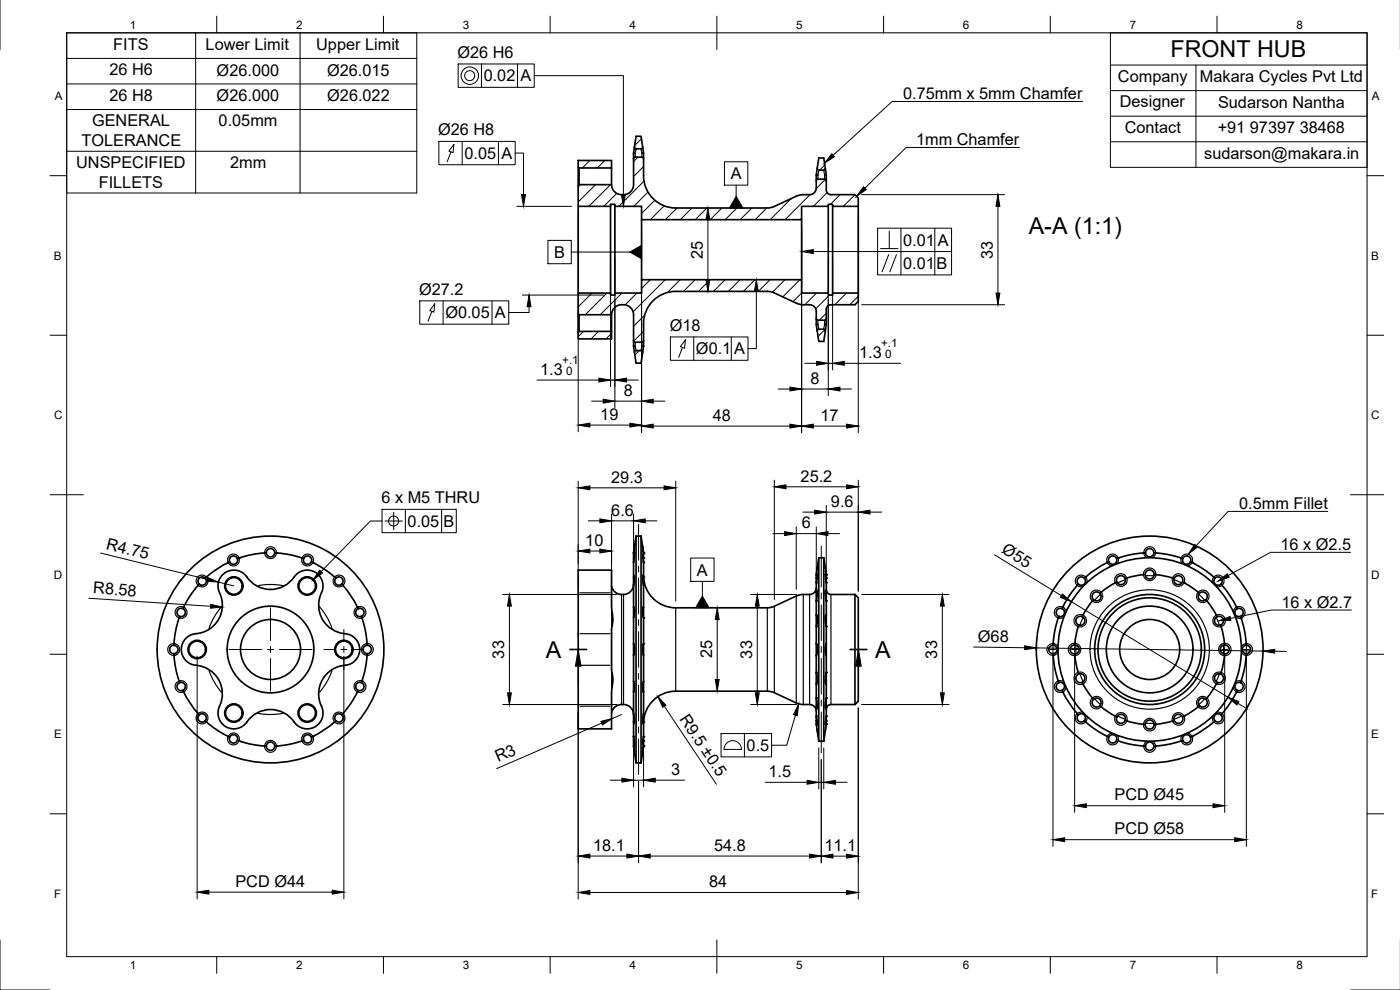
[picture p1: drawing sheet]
<svg xmlns="http://www.w3.org/2000/svg" width="420mm" height="297mm" viewBox="0 0 420 297" stroke-linecap="round" stroke-linejoin="round" font-family="sans-serif">
<!-- layer: Visible -->
<g fill="none" stroke="#000" stroke-width=".5">
<path d="M173.5 48.1h10v2.3h-9.7l-.3-.2zM173.5 50.2v5.5M173.8 50.4v5M183.5 55.4h-9.7l-.3 .3v6.2M183.5 50.4v5M190.1 46v1.6M190.1 47.6v7.8a3.3 3.3 0 0 1-3.3 3 3.3 3.3 0 0 1-3.3-3M190.1 47.6l.5-.5h2l.5 .5M190.1 46h.5M190.4 44.1l.5-3.2h1.5l.5 3.2M190.4 44.1l-.3 1.9M190.4 44.1l.1 .4 .4 .1h1.6l.4-.5"/>
<path d="M192.9 44.1l.2 1.9M193.1 46v1.6M193.1 46h-.5M193.1 47.6a18.5 18.5 0 0 0 .7 8.6 9.7 9.7 0 0 0 9 6.2h27.9l1.7-.5 7-3.2 1.7-.3a3.5 3.5 0 0 0 3.3-.6 3.8 3.8 0 0 0 .6-3.5M245 52.5v1.8M245 52.5h.5M245 54.3l.5-.5h2l.5 .5M245.3 50.5l-.3 2M245.3 50.5l.1 .4 .4 .2 1.5-.1 .4-.5M245.3 50.5l.4-3.1h1.5l.5 3.1M247.7 50.5l.3 2M248 54.3v2.7a1.4 1.4 0 0 0 1.4 1.4h7.2l1 1v2.5h-7.7v-.6h-1.3v.6h-8v4h-48.1v-4h-8v-.6h-1.3v.6"/>
<path d="M248 52.5v1.8M248 52.5h-.5M173.5 61.9v26M173.5 61.9h9.7M183.2 61.9v26M184.5 61.9v26M192.5 65.9v18M240.6 65.9v18M248.6 61.9v26M249.9 61.9v26M257.6 61.9v26M173.5 99.7l.3-.3h9.7v2.3h-10z"/>
<path d="M173.5 94.2v5.5M173.5 94.2l.3 .2M183.5 94.4h-9.7v5M183.5 94.4v5M183.5 94.4a3.3 3.3 0 0 1 3.3-3 3.3 3.3 0 0 1 3.3 3v7.8M184.5 87.9v.6h-1.3v-.6h-9.7v6.3M184.5 87.9h8v-4h48.1v4h8v.6h1.3v-.6h7.7v2.5l-1 1h-7.2a1.4 1.4 0 0 0-1.4 1.4v2.8M232.4 87.9l7 3.2 1.7 .3a3.5 3.5 0 0 1 3.3 .6 3.8 3.8 0 0 1 .6 3.6M232.4 87.9l-2.1-.5h-27.5a9.7 9.7 0 0 0-9.7 9.7v5.1M245 97.4l.3 2M245 95.6v1.8M245 95.6l.5 .5h2l.5-.5"/>
<path d="M245.3 99.4l.1-.4 .4-.2h1.5l.4 .6M245.3 99.4l.4 3h1.5l.5-3M245.5 97.4h-.5M247.5 97.4h.5M248 97.4l-.3 2M248 95.6v1.8M190.1 103.9l.3 1.9M190.1 102.2v1.7M190.1 102.2l.5 .5h2l.5-.5M190.4 105.8l.1-.4 .4-.2h1.6l.4 .6M190.4 105.8l.5 3.1h1.5l.5-3.1M190.6 103.9h-.5"/>
<path d="M192.6 103.9h.5M193.1 103.9l-.2 1.9M193.1 102.2v1.7M59.5 175.6a19.4 19.4 0 0 0-4.6 7h-1l-.7 .7v1l.8 .6M59.5 175.6h.1M59.8 175.3l-.3 .3M61.6 173.5a1.25 1.25 0 0 1 0 1.7 1.25 1.25 0 0 1-1.8 .1M61.9 173.2l-.3 .3-.9-.4-.9 .4-.4 .9 .4 .9M61.9 173.2h.1M66.6 172.7a4.9 4.9 0 0 1 8.1 1.2 8.7 8.7 0 0 0 14.1-1.4 4.8 4.8 0 0 1 6.5-.3 4.8 4.8 0 0 1 .8 6.5 8.7 8.7 0 0 0 8.3 11.6 4.8 4.8 0 0 1 3.5 5.5 4.8 4.8 0 0 1-5.3 3.9 8.7 8.7 0 0 0-5.8 12.9 4.8 4.8 0 0 1-3.1 5.8 4.8 4.8 0 0 1-6-2.5 8.7 8.7 0 0 0-14.1 1.4 4.8 4.8 0 0 1-6.6 .2 4.8 4.8 0 0 1-.7-6.5 8.7 8.7 0 0 0-8.3-11.5 4.8 4.8 0 0 1-3.5-5.6 4.8 4.8 0 0 1 5.2-3.9 8.7 8.7 0 0 0 5.9-12.9 4.8 4.8 0 0 1 1-4.4zM68.9 168.6h-.1a23.1 23.1 0 0 0-6.9 4.6M71.3 167.6l-.7-.7h-1l-.7 .7v1"/>
<path d="M71.3 167.6a1.25 1.25 0 0 1-.7 1.6 1.25 1.25 0 0 1-1.7-.6M79.9 165.9l.4-.9 .8-.4 .9 .3 .5 1a27.8 27.8 0 0 1 8.4 1.6l.2 .1M79.9 165.9h-.1a27.8 27.8 0 0 0-8.3 1.6l-.2 .1M82.4 165.9a1.25 1.25 0 0 1-1.2 1.2 1.25 1.25 0 0 1-1.3-1.2M91.1 167.6a1.25 1.25 0 0 0 .7 1.6 1.25 1.25 0 0 0 1.6-.6M91.1 167.6l.7-.7h1l.7 .7-.1 1M93.4 168.6h.1a23.1 23.1 0 0 1 6.9 4.6M100.4 173.2h.1M100.4 173.2l.4 .3M100.8 173.5a1.25 1.25 0 0 0 0 1.7 1.25 1.25 0 0 0 1.7 .1M100.8 173.5l.9-.4 .9 .4 .4 .9-.5 .9M102.5 175.3l.4 .3"/>
<path d="M102.9 175.6h.1M102.9 175.6a19.4 19.4 0 0 1 4.6 7M173.5 171.1h10v11l.4 3.8-.4 3v12l.4 2.9-.4 4.1v10.8h-10zM190.1 173.2l.3 .3M190.1 167.4l.2 .2M190.1 165.9v2.9M190.1 168.8v4.4M190.1 173.2v2.4M190.1 175.6v6.6M190.1 175.4a3.4 3.4 0 0 1-2.6 3 3.4 3.4 0 0 1-3.6-1.6l-.4-1M190.4 172.8l-.3 2.8M190.4 166.4l-.3 2.4"/>
<path d="M190.4 164h.1M190.4 164l-.3 1.9zM190.9 160.9v68M190.9 160.9h1.5M190.9 160.9l-.5 3.1M192.4 160.9v68M192.4 160.9l.5 3.1M192.9 164l.2 1.9zM192.9 164h.1M192.9 166.4l.2 2.4M192.9 172.8l.2 2.8M193.1 172.7a9.7 9.7 0 0 0 9.7 9.7l27.9-.1 1.7-.4 6.6-3.1"/>
<path d="M193.1 173.2l-.2 .3M193.1 173.2v2.4M193.1 167.4l-.1 .2M193.1 167.4v1.4M193.1 165.9v1.5M193.1 168.8v4.4M193.1 175.6v6.6M245 177.7l.3 .3M245 173.4l.2 .2M245 174.8v.1M245 176.4a2 2 0 0 1-2 2h-2.4l-1.6 .4M245.2 177.3l-.2 3"/>
<path d="M245.3 172.3l-.3 2.5M245.3 170.4l-.3 2v12.2M245.3 170.4h.1M245.7 167.4v55M245.7 167.4h1.5M245.7 167.4l-.4 3M247.2 167.4v55M247.2 167.4l.5 3M247.7 170.4l.3 2v5.3M247.7 170.4h.1M247.7 172.3l.3 2.5M247.7 177.3l.3 3"/>
<path d="M248 174.8v.1M248 177.7l-.3 .3M248 173.4l-.2 .2M248 177.7v2.6M248 177a1.4 1.4 0 0 0 1.4 1.4h7.2M256.6 178.4v33M256.6 178.4l1 1v31l-1 1M323.3 175.6a19.4 19.4 0 0 0-4.5 7h-1l-.7 .7v1l.7 .6M323.3 175.6h.1M323.7 175.3l-.4 .3M325.4 173.5a1.25 1.25 0 0 1 0 1.7 1.25 1.25 0 0 1-1.7 .1M325.8 173.2l-.4 .3-.9-.4-.9 .4-.3 .9 .4 .9"/>
<path d="M325.8 173.2h.1M328.2 180l-.3 .3M330.1 178.1l-.9-.5-1 .4-.4 1 .4 1M330.1 178.1a1.35 1.35 0 0 1 0 1.8 1.35 1.35 0 0 1-1.9 .1M330.5 177.7l-.4 .4M330.5 177.7h.1M332.8 168.6h-.1a22.6 22.6 0 0 0-6.9 4.6M335.1 167.6l-.7-.7h-1l-.6 .7v1M335.1 167.6a1.25 1.25 0 0 1-.7 1.6 1.25 1.25 0 0 1-1.6-.6M335.2 174.7h-.1a16.2 16.2 0 0 0-4.6 3M337.7 173.6l-.7-.8h-1.1l-.7 .8v1.1M337.7 173.6a1.35 1.35 0 0 1-.8 1.7 1.35 1.35 0 0 1-1.7-.6"/>
<path d="M338.2 173.4l-.5 .2M338.2 173.4h.1M343.2 172.4h.1M343.2 172.4h.5M343.2 172.4l-5 1M343.7 172.4l.3-1 1-.4 1 .4 .4 1M343.8 165.9h-.1a27.8 27.8 0 0 0-8.4 1.6l-.2 .1M343.8 165.9l.3-.9 .9-.4 .9 .4 .4 .9M346.3 165.9h.1a27.8 27.8 0 0 1 8.4 1.6l.2 .1M346.3 165.9a1.25 1.25 0 0 1-1.3 1.2 1.25 1.25 0 0 1-1.2-1.2M346.4 172.4a1.35 1.35 0 0 1-1.4 1.3 1.35 1.35 0 0 1-1.3-1.3M346.9 172.4h-.5"/>
<path d="M346.9 172.4h.1M346.9 172.4l5 1M351.9 173.4h.1M351.9 173.4l.5 .2 .7-.8h1.1l.7 .8v1.1M352.4 173.6a1.35 1.35 0 0 0 .7 1.7 1.35 1.35 0 0 0 1.8-.6M354.9 174.7h.1a16.3 16.3 0 0 1 4.6 3M355 167.6a1.25 1.25 0 0 0 .7 1.6 1.25 1.25 0 0 0 1.6-.6M355 167.6l.6-.7h1l.7 .7v1M357.3 168.6h.1a22.6 22.6 0 0 1 6.9 4.6M359.6 177.7h.1M359.6 177.7l.3 .4M359.9 178.1l1-.5 1 .4 .4 1-.5 1"/>
<path d="M359.9 178.1a1.35 1.35 0 0 0 .1 1.8 1.35 1.35 0 0 0 1.8 .1M361.8 180l.4 .3M364.3 173.2h.1M364.3 173.2l.3 .3M364.6 173.5a1.25 1.25 0 0 0 .1 1.7 1.25 1.25 0 0 0 1.7 .1M364.6 173.5l.9-.4 .9 .4 .4 .9-.4 .9 .4 .3M366.8 175.6h.1M366.8 175.6a19.4 19.4 0 0 1 4.5 7M52.2 196.1v.1a22.8 22.8 0 0 0 1.6 8.1M52.2 193.6a1.25 1.25 0 0 1 1.2 1.3 1.25 1.25 0 0 1-1.2 1.2M54 184.9l-.1 .1a28 28 0 0 0-1.7 8.4v.2l-1 .5-.3 .8 .4 .9 .9 .3M54.9 182.6a1.25 1.25 0 0 1 .6 1.6 1.25 1.25 0 0 1-1.5 .7"/>
<path d="M107.5 182.6h.9l.8 .7v.9l-.8 .7M107.5 182.6a1.25 1.25 0 0 0-.7 1.6 1.25 1.25 0 0 0 1.6 .7M108.4 184.9l.1 .1a27.7 27.7 0 0 1 1.7 8.4l-.1 .2M110.1 196.1l.1 .1a22.9 22.9 0 0 1-1.6 8.1M110.1 193.6l1 .4 .4 .9-.4 .9-1 .3M110.1 193.6a1.25 1.25 0 0 0-1.1 1.3 1.25 1.25 0 0 0 1.1 1.2M190.1 193.1l.2 .4M190.1 182.2l.3 .4M190.1 182.2v10.9M190.1 193.1v3.5M190.1 196.6v7.7M190.3 193.4v2.9"/>
<path d="M190.3 196.3l-.2 .3M190.3 182.3l-.2 3.1M192.9 182.3l.2 3.1M193 196.3l.1 .3M193 193.4v2.9M193.1 193.1l-.1 .4M193.1 182.2l-.2 .4M193.1 193.1v3.5M193.1 182.2v3.2M193.1 185.4v7.7M193.1 196.6v7.7M245 193l.1 .4"/>
<path d="M245 184.6l.2 .4M245 184.6v8.4M245 193v3.7M245 196.7v5.1M245 184.6h.1M245 193h.1M245 196.7h.1M245.1 193.3v3.1M245.1 196.3l-.1 .4M245.2 184.7l-.2 3.3M247.8 184.7l.2 3.3M247.8 196.3l.2 .4"/>
<path d="M247.8 193.3v3.1M248 193l-.2 .4M248 184.6l-.3 .4M248 196.7v5.1M248 193v3.7M248 188v5M248 184.6v3.4M248 180.3v4.3M248 184.6h.1M248 193h.1M248 196.7h.1M316.1 193.6a1.25 1.25 0 0 1 1.2 1.3 1.25 1.25 0 0 1-1.2 1.2"/>
<path d="M317.8 184.9l-.1 .1a27.9 27.9 0 0 0-1.6 8.4v.2l-1 .5-.3 .8 .3 .8 1 .5a22.9 22.9 0 0 0 1.5 8.1M318.8 182.6a1.25 1.25 0 0 1 .6 1.6 1.25 1.25 0 0 1-1.6 .7M322.6 193v.5l-1 .4-.4 1 .4 1 1 .3M322.6 193h.1M322.6 196.7h.1M322.6 196.7l1 5M322.6 196.2v.5M322.6 193.5a1.35 1.35 0 0 1 1.3 1.4 1.35 1.35 0 0 1-1.3 1.3M323.6 188h.1M323.6 188l-1 5M323.8 187.5l-.2 .5M324.8 185h-1l-.8 .7v1.1l.8 .7"/>
<path d="M324.8 185a1.35 1.35 0 0 1 .7 1.8 1.35 1.35 0 0 1-1.7 .7M325 184.6l-.2 .4M325 184.6h.1M327.9 180.3h.1M327.9 180.3l-2.9 4.3M362.2 180.3h.1M362.2 180.3l2.9 4.3M365.1 184.6l.1 .4M365.1 184.6h.1M365.2 185h1.1l.8 .7v1.1l-.8 .7 .2 .5M365.2 185a1.35 1.35 0 0 0-.6 1.8 1.35 1.35 0 0 0 1.7 .7M366.5 188h.1"/>
<path d="M366.5 188l1 5M367.5 193.5l1 .4 .4 1-.4 1-1 .3v.5M367.5 193.5a1.35 1.35 0 0 0-1.3 1.4 1.35 1.35 0 0 0 1.3 1.3M367.5 193v.5M367.5 193h.1M367.5 196.7h.1M367.5 196.7l-1 5.1M371.3 182.6h1l.7 .7v.9l-.7 .8a27.9 27.9 0 0 1 1.7 8.4v.2M371.3 182.6a1.25 1.25 0 0 0-.6 1.6 1.25 1.25 0 0 0 1.6 .7M374 193.6l.9 .4 .4 .9-.3 .8-1 .5a22.9 22.9 0 0 1-1.5 8.1M374 193.6a1.25 1.25 0 0 0-1.2 1.3 1.25 1.25 0 0 0 1.2 1.2M53.8 204.3l.2 .5-.8 .7v1l.7 .6h1"/>
<path d="M54 204.8a1.25 1.25 0 0 1 1.5 .7 1.25 1.25 0 0 1-.6 1.6M54.9 207.1v.1a23.3 23.3 0 0 0 4.6 6.9M59.5 214.1l.3 .4-.4 .9 .4 .9 .9 .3 .9-.4M59.5 214.1h.1M59.8 214.5a1.25 1.25 0 0 1 1.8 0 1.25 1.25 0 0 1 0 1.7M61.6 216.2l.3 .4M61.9 216.6h.1M61.9 216.6a19 19 0 0 0 7 4.5v1l.7 .7h1l.7-.7M100.4 216.6a19 19 0 0 1-7 4.5l.1 1-.7 .7h-1l-.7-.7M100.4 216.6h.1M100.8 216.2l-.4 .4M102.5 214.5l.5 .9-.4 .9-.9 .3-.9-.4"/>
<path d="M102.5 214.5a1.25 1.25 0 0 0-1.7 0 1.25 1.25 0 0 0 0 1.7M102.9 214.1l-.4 .4M102.9 214.1h.1M107.5 207.1l-.1 .1a22.9 22.9 0 0 1-4.5 6.9M108.4 204.8l.7 .7 .1 1-.8 .6h-.9M108.4 204.8a1.25 1.25 0 0 0-1.6 .7 1.25 1.25 0 0 0 .7 1.6M108.6 204.3l-.2 .5M183.5 213.9l.4-.9a3.4 3.4 0 0 1 3.6-1.6 3.4 3.4 0 0 1 2.6 3M190.1 214.1l.3 2.9M190.1 204.3l.2 3.2M190.1 207.6v6.5M190.1 214.1v2.5"/>
<path d="M190.1 216.6v4.4M190.1 204.3v3.3M190.1 207.6h.1M190.4 207.2l-.3 .4M190.4 216.3l-.3 .3M192.9 216.3l.2 .3M192.9 207.2l.2 .4M193.1 214.1l-.2 2.9M193.1 204.3l-.2 3.2M193.1 214.1v2.5M193.1 207.6v6.5M193.1 216.6v4.4"/>
<path d="M193.1 204.3v3.3M245 205.2v12.1l.3 2M245 209.4l.2 3.1M245 201.8l.2 3.3M245 201.8v3.4M245 214.9h.1M245 205.2h.1M245 214.9l.3 2.5M245 213.4a2 2 0 0 0-2-2h-2.4l-1.2-.3-7-3.3-1.7-.4h-27.9a9.7 9.7 0 0 0-9.7 9.6M245.2 216.2l-.2 .1M245.2 204.8l-.2 .4M245.3 211.7l-.3 .3"/>
<path d="M245.3 219.3h.1M245.3 219.3l.4 3.1M247.7 219.3l-.5 3.1M247.7 219.3h.1M247.7 211.7l.3 .3M247.7 204.8l.3 .4M247.8 216.2l.2 .1M248 214.9l-.3 2.5M248 214.9v2.4l-.3 2M248 209.4l-.3 3.1M248 201.8l-.2 3.3M248 201.8v3.4"/>
<path d="M248 205.2v9.7M248 214.9h.1M248 205.2h.1M256.6 211.4h-7.2a1.4 1.4 0 0 0-1.4 1.4M317.6 204.3l.2 .5-.7 .7v1l.6 .6 1.1 .1a23.4 23.4 0 0 0 4.5 6.9M317.8 204.8a1.25 1.25 0 0 1 1.6 .7 1.25 1.25 0 0 1-.6 1.6M323.3 214.1l.4 .4-.4 .9 .3 .9 .9 .3 .9-.4M323.3 214.1h.1M323.6 201.8h.1M323.6 201.8l.2 .4-.8 .7v1.1l.8 .8 1-.1M323.7 214.5a1.25 1.25 0 0 1 1.7 0 1.25 1.25 0 0 1 0 1.7M323.8 202.2a1.35 1.35 0 0 1 1.7 .8 1.35 1.35 0 0 1-.7 1.7"/>
<path d="M324.8 204.7l.2 .5M325 205.2h.1M325 205.2l2.9 4.2M325.4 216.2l.4 .4M325.8 216.6h.1M325.8 216.6a19 19 0 0 0 7 4.5v1l.6 .7h1l.7-.7M327.9 209.4h.1M327.9 209.4l.3 .4M328.2 209.8l-.4 .9 .4 1 1 .4 .9-.4M328.2 209.8a1.35 1.35 0 0 1 1.9 0 1.35 1.35 0 0 1 0 1.9M330.1 211.7l.4 .3M330.5 212h.1"/>
<path d="M330.5 212a14.2 14.2 0 0 0 4.7 3.1M335.2 215.1v1l.7 .8h1.1l.7-.8M335.2 215.1a1.35 1.35 0 0 1 1.7-.7 1.35 1.35 0 0 1 .8 1.7M337.7 216.1l.5 .2M338.2 216.3h.1M338.2 216.3l5 1M343.2 217.3h.1M346.4 217.3h.5M346.4 217.3l-.4 1-1 .4-.9-.3-.4-1.1h-.5M346.4 217.3a1.35 1.35 0 0 0-1.4-1.3 1.35 1.35 0 0 0-1.3 1.3M346.9 217.3h.1M351.9 216.3h.1"/>
<path d="M351.9 216.3l-5 1M354.9 215.1v1l-.7 .8h-1.1l-.7-.8-.5 .2M354.9 215.1a1.35 1.35 0 0 0-1.8-.7 1.35 1.35 0 0 0-.7 1.7M359.6 212h.1M359.6 212a14.3 14.3 0 0 1-4.7 3.1M361.8 209.8l.5 .9-.4 1-1 .4-1-.4-.3 .3M361.8 209.8a1.35 1.35 0 0 0-1.8 0 1.35 1.35 0 0 0-.1 1.9M362.2 209.4l-.4 .4M362.2 209.4h.1M364.3 216.6a19 19 0 0 1-7 4.5v1l-.7 .7-.9 .1-.8-.7a27.9 27.9 0 0 1-8.4 1.6h-.2M364.3 216.6h.1M365.1 205.2h.1"/>
<path d="M365.1 205.2l-2.9 4.2M366.3 202.2l.8 .7v1.1l-.8 .8-1.1-.1-.1 .5M366.3 202.2a1.35 1.35 0 0 0-1.7 .8 1.35 1.35 0 0 0 .6 1.7M366.4 214.5l.4 .9-.4 .9-.9 .3-.9-.4-.3 .4M366.4 214.5a1.25 1.25 0 0 0-1.7 0 1.25 1.25 0 0 0-.1 1.7M366.5 201.8l-.2 .4M366.5 201.8h.1M366.8 214.1l-.4 .4M366.8 214.1h-.1M372.3 204.8l.7 .7v1l-.7 .6-1 .1a23.5 23.5 0 0 1-4.5 6.9M372.3 204.8a1.25 1.25 0 0 0-1.6 .7 1.25 1.25 0 0 0 .6 1.6M372.5 204.3l-.2 .5"/>
<path d="M68.9 221.1a1.25 1.25 0 0 1 1.7-.6 1.25 1.25 0 0 1 .7 1.6M71.3 222.1l.1 .1a27.9 27.9 0 0 0 8.3 1.6h.2M79.9 223.8l.4 1 .8 .3 1-.3 .3-1M82.4 223.8a1.25 1.25 0 0 0-1.2-1.2 1.25 1.25 0 0 0-1.3 1.2M91.1 222.1l-.1 .1a27.8 27.8 0 0 1-8.3 1.6h-.3M93.4 221.1a1.25 1.25 0 0 0-1.6-.6 1.25 1.25 0 0 0-.7 1.6M190.1 223.8l.3 1.9zM190.1 221v2.8M190.1 221h.1M190.1 221l.3 2.3M190.3 222.2l-.2 .1M190.4 225.7h.1"/>
<path d="M190.4 225.7l.5 3.2M190.9 228.9h1.5M192.9 225.7l-.5 3.2M192.9 225.7h.1M193 222.2l.1 .1M193.1 223.8l-.2 1.9zM193.1 221l-.2 2.3M193.1 221v1.3M193.1 222.3v1.5M193.1 221h.1M245.7 222.4h1.5M332.8 221.1a1.25 1.25 0 0 1 1.6-.6 1.25 1.25 0 0 1 .7 1.6"/>
<path d="M335.1 222.1l.5 .2M335.6 222.3a19.2 19.2 0 0 0 8.2 1.5l.4 1 .9 .3 .8-.3 .4-1M346.3 223.8a1.25 1.25 0 0 0-1.3-1.2 1.25 1.25 0 0 0-1.2 1.2M357.3 221.1a1.25 1.25 0 0 0-1.6-.6 1.25 1.25 0 0 0-.7 1.6"/>
<circle cx="70.2" cy="175.8" r="2.75"/>
<circle cx="70.2" cy="175.8" r="2.5"/>
<circle cx="92.2" cy="175.8" r="2.75"/>
<circle cx="92.2" cy="175.8" r="2.5"/>
<circle cx="59.2" cy="194.9" r="2.75"/>
<circle cx="59.2" cy="194.9" r="2.5"/>
<circle cx="81.2" cy="194.9" r="13"/>
<circle cx="81.2" cy="194.9" r="9"/>
<circle cx="81.2" cy="194.9" r="34"/>
<circle cx="103.2" cy="194.9" r="2.75"/>
<circle cx="103.2" cy="194.9" r="2.5"/>
<circle cx="345" cy="194.9" r="15.5"/>
<circle cx="345" cy="194.9" r="13"/>
<circle cx="345" cy="194.9" r="9"/>
<circle cx="345" cy="194.9" r="34"/>
<circle cx="345" cy="194.9" r="16.5"/>
<circle cx="345" cy="194.9" r="27.5"/>
<circle cx="70.2" cy="213.9" r="2.75"/>
<circle cx="70.2" cy="213.9" r="2.5"/>
<circle cx="92.2" cy="213.9" r="2.75"/>
<circle cx="92.2" cy="213.9" r="2.5"/>
</g>
<g fill="#000">
<circle cx="68.5" cy="168.8" r=".25"/>
<circle cx="71.7" cy="167.4" r=".25"/>
<circle cx="79.4" cy="165.9" r=".25"/>
<circle cx="82.9" cy="165.9" r=".25"/>
<circle cx="90.7" cy="167.4" r=".25"/>
<circle cx="93.9" cy="168.8" r=".25"/>
<circle cx="190.1" cy="165.9" r=".25"/>
<circle cx="193.1" cy="168.8" r=".25"/>
<circle cx="193.1" cy="165.9" r=".25"/>
<circle cx="193.1" cy="167.4" r=".25"/>
<circle cx="193.1" cy="173.2" r=".25"/>
<circle cx="245" cy="172.4" r=".25"/>
<circle cx="245" cy="173.4" r=".25"/>
<circle cx="245" cy="174.9" r=".25"/>
<circle cx="245" cy="177.7" r=".25"/>
<circle cx="248" cy="172.4" r=".25"/>
<circle cx="248" cy="174.9" r=".25"/>
<circle cx="248" cy="173.4" r=".25"/>
<circle cx="248" cy="177.7" r=".25"/>
<circle cx="332.3" cy="168.8" r=".25"/>
<circle cx="334.7" cy="174.9" r=".25"/>
<circle cx="335.6" cy="167.4" r=".25"/>
<circle cx="343.3" cy="165.9" r=".25"/>
<circle cx="346.8" cy="165.9" r=".25"/>
<circle cx="354.5" cy="167.4" r=".25"/>
<circle cx="355.3" cy="174.9" r=".25"/>
<circle cx="357.7" cy="168.8" r=".25"/>
<circle cx="52.2" cy="193.1" r=".25"/>
<circle cx="52.2" cy="196.6" r=".25"/>
<circle cx="53.8" cy="185.4" r=".25"/>
<circle cx="55.1" cy="182.2" r=".25"/>
<circle cx="107.3" cy="182.2" r=".25"/>
<circle cx="108.6" cy="185.4" r=".25"/>
<circle cx="110.2" cy="196.6" r=".25"/>
<circle cx="110.2" cy="193.1" r=".25"/>
<circle cx="193.1" cy="193.1" r=".25"/>
<circle cx="193.1" cy="185.4" r=".25"/>
<circle cx="245" cy="180.3" r=".25"/>
<circle cx="245" cy="188" r=".25"/>
<circle cx="248" cy="188" r=".25"/>
<circle cx="248" cy="180.3" r=".25"/>
<circle cx="316.1" cy="196.6" r=".25"/>
<circle cx="316.1" cy="193.1" r=".25"/>
<circle cx="317.6" cy="185.4" r=".25"/>
<circle cx="318.9" cy="182.2" r=".25"/>
<circle cx="371.1" cy="182.2" r=".25"/>
<circle cx="372.5" cy="185.4" r=".25"/>
<circle cx="374" cy="196.6" r=".25"/>
<circle cx="374" cy="193.1" r=".25"/>
<circle cx="53.8" cy="204.3" r=".25"/>
<circle cx="55.1" cy="207.6" r=".25"/>
<circle cx="107.3" cy="207.6" r=".25"/>
<circle cx="108.6" cy="204.3" r=".25"/>
<circle cx="190.1" cy="216.6" r=".25"/>
<circle cx="193.1" cy="214.1" r=".25"/>
<circle cx="193.1" cy="216.6" r=".25"/>
<circle cx="245" cy="217.3" r=".25"/>
<circle cx="245" cy="212" r=".25"/>
<circle cx="245" cy="214.9" r=".25"/>
<circle cx="245" cy="201.8" r=".25"/>
<circle cx="245" cy="209.4" r=".25"/>
<circle cx="245" cy="216.3" r=".25"/>
<circle cx="248" cy="216.3" r=".25"/>
<circle cx="248" cy="217.3" r=".25"/>
<circle cx="248" cy="201.8" r=".25"/>
<circle cx="248" cy="214.9" r=".25"/>
<circle cx="248" cy="212" r=".25"/>
<circle cx="248" cy="209.4" r=".25"/>
<circle cx="317.6" cy="204.3" r=".25"/>
<circle cx="318.9" cy="207.6" r=".25"/>
<circle cx="334.7" cy="214.9" r=".25"/>
<circle cx="355.3" cy="214.9" r=".25"/>
<circle cx="371.1" cy="207.6" r=".25"/>
<circle cx="372.5" cy="204.3" r=".25"/>
<circle cx="68.5" cy="221" r=".25"/>
<circle cx="71.7" cy="222.3" r=".25"/>
<circle cx="79.4" cy="223.8" r=".25"/>
<circle cx="82.9" cy="223.8" r=".25"/>
<circle cx="90.7" cy="222.3" r=".25"/>
<circle cx="93.9" cy="221" r=".25"/>
<circle cx="190.1" cy="223.8" r=".25"/>
<circle cx="190.1" cy="221" r=".25"/>
<circle cx="193.1" cy="223.8" r=".25"/>
<circle cx="193.1" cy="222.3" r=".25"/>
<circle cx="193.1" cy="221" r=".25"/>
<circle cx="332.3" cy="221" r=".25"/>
<circle cx="335.6" cy="222.3" r=".25"/>
<circle cx="343.3" cy="223.8" r=".25"/>
<circle cx="346.8" cy="223.8" r=".25"/>
<circle cx="354.5" cy="222.3" r=".25"/>
<circle cx="357.7" cy="221" r=".25"/>
</g>
<!-- layer: Visible Narrow -->
<g fill="none" stroke="#000" stroke-width=".35">
<path d="M190.6 46.1v1M190.9 44.6l-.3 1.4M192.4 44.6l.2 1.4M192.6 46.1v1M245.5 52.6v1.1M245.8 51.1l-.3 1.4M247.2 51.1l.3 1.4M247.5 52.6v1.1M245.5 96.1v1.1M245.5 97.4l.3 1.4M247.5 96.1v1.1M247.5 97.4l-.3 1.4"/>
<path d="M190.6 102.7v1.1M190.6 103.9l.3 1.3M192.6 102.7v1.1M192.6 103.9l-.2 1.3M61.9 173.2l-1.2-.7-1.3 .6-.5 1.3 .6 1.2M62.1 173.4a1.75 1.75 0 0 1-.2 2.2 1.75 1.75 0 0 1-2.2 .2M71.7 167.4l-.9-1h-1.4l-1 1 .1 1.4M71.8 167.7a1.75 1.75 0 0 1-1 2 1.75 1.75 0 0 1-2.2-.7M79.4 165.9l.5-1.3 1.3-.6 1.3 .6 .4 1.3M82.9 166.2a1.75 1.75 0 0 1-1.7 1.4 1.75 1.75 0 0 1-1.7-1.4M84.9 175.7a19.5 19.5 0 0 0-7.4 0M90.6 167.7a1.75 1.75 0 0 0 1 2 1.75 1.75 0 0 0 2.2-.7"/>
<path d="M90.7 167.4l.9-1h1.4l1 1-.1 1.4M100.3 173.4a1.75 1.75 0 0 0 .2 2.2 1.75 1.75 0 0 0 2.2 .2M100.4 173.2l1.3-.7 1.3 .6 .5 1.3-.6 1.2M174 177.9h9M186.5 178.6v32.6M187.1 178.6v32.6M190.1 173.2l.2-.7-.2 3.1M190.1 167.4l.3-1.2-.3 2.6M190.4 164l-.3 1.9M192.9 164l.2 1.9M193.1 167.4l-.2-1.2 .2 2.6M193.1 173.2l-.2-.7 .2 3.1"/>
<path d="M239 179v31.7M241.1 178.6v32.6M243 178.6v32.6M245 177.7l.2-.7-.2 3.3M245 173.4l.2-1.2-.2 2.7M245.3 170.4l-.3 2M247.7 170.4l.3 2M248 173.4l-.3-1.2 .3 2.7M248 177.7l-.2-.7 .2 3.3M249.4 178.6v32.6M323.4 175.7l.7 .4h.8M325.8 173.2l-1.3-.7-1.3 .6-.5 1.3 .6 1.2"/>
<path d="M325.8 173.2l.4 .7v.8M330.2 178.4l-1.6 1.6M330.5 177.7l-.6-.5-.8-.2-.7 .2-.7 .4-.4 .6-.1 .8 .2 .7 .5 .6M330.6 177.9a1.85 1.85 0 0 1-.2 2.4 1.85 1.85 0 0 1-2.3 .2M332.4 168.9l.5 .6 .7 .3M335.6 167.4l-1-1h-1.4l-.9 1v1.4M335.6 167.5l.1 .8-.3 .8M337.6 174l-2.1 .9M338.2 173.4l-.4-.6-.6-.5-.8-.1-.7 .1-.7 .4-.4 .7-.1 .7 .2 .8M338.2 173.7a1.85 1.85 0 0 1-1.1 2.1 1.85 1.85 0 0 1-2.2-.7M343.2 172.4l.1-.7 .4-.7 .6-.4 .7-.2 .8 .2 .6 .4 .4 .7 .1 .7M343.3 165.9l.4-1.3 1.3-.6 1.3 .6 .5 1.3"/>
<path d="M343.3 166l.2 .8 .6 .5M343.9 172.7h2.3M346.8 166l-.3 .8-.5 .5M346.8 172.7a1.85 1.85 0 0 1-1.8 1.5 1.85 1.85 0 0 1-1.8-1.5M351.8 173.7a1.85 1.85 0 0 0 1.1 2.1 1.85 1.85 0 0 0 2.3-.7M351.9 173.4l.4-.6 .6-.5 .7-.1 .8 .1 .6 .4 .4 .7 .1 .7-.2 .8M352.4 174l2.2 .9M354.5 167.5l-.1 .8 .3 .8M354.5 167.4l.9-1h1.4l1 1-.1 1.4M357.7 168.9l-.5 .6-.7 .3M359.4 177.9a1.85 1.85 0 0 0 .2 2.4 1.85 1.85 0 0 0 2.4 .2M359.6 177.7l.6-.5 .7-.2 .8 .2 .6 .4 .4 .6 .2 .8-.2 .7-.5 .6"/>
<path d="M359.9 178.4l1.6 1.6M364.2 173.2l-.3 .7-.1 .8M364.3 173.2l1.2-.7 1.3 .6 .6 1.3-.6 1.2M366.7 175.7l-.7 .4h-.8M52.2 193.1l-1.3 .5-.6 1.3 .6 1.3 1.3 .4M52.5 193.1a1.75 1.75 0 0 1 1.4 1.8 1.75 1.75 0 0 1-1.4 1.7M55.1 182.2l-1.4-.1-1 1v1.4l1.1 .9M55.3 182.3a1.75 1.75 0 0 1 .7 2.1 1.75 1.75 0 0 1-2 1.1M66.5 182.1a19.5 19.5 0 0 0-3.8 6.4M95.9 182.1a19.5 19.5 0 0 1 3.7 6.4M107 182.3a1.75 1.75 0 0 0-.6 2.1 1.75 1.75 0 0 0 2 1.1M107.3 182.2l1.4-.1 1 1v1.4l-1.1 .9"/>
<path d="M109.9 193.1a1.75 1.75 0 0 0-1.4 1.8 1.75 1.75 0 0 0 1.4 1.7M110.2 193.1l1.3 .5 .5 1.3-.5 1.3-1.3 .4M174 190.1h9M174 199.6h9M190.1 193.1l.3 1.6-.3 1.9M190.1 182.2l.2-.2 .1 .9-.3 2.5M193.1 182.2l-.1-.2-.1 .9 .2 2.5M193.1 193.1l-.2 1.7 .2 1.8M202.8 182.5v24.7M230.3 182.5v24.7M232.4 182.1v25.6M245 193l.3 1.8-.3 1.9"/>
<path d="M245 184.6l.1-.2 .2 1-.3 2.6M248 184.6l-.2-.2-.1 1 .3 2.6M248 193l-.3 1.8 .3 1.9M316.1 193.1l-1.4 .5-.5 1.3 .5 1.3 1.4 .4M316.2 193.1l.7 .3 .6 .5M317.5 195.8l-.6 .6-.7 .2M318.9 182.2l-1.4-.1-1 1 .1 1.4 1 .9M319 182.2l.6 .5 .3 .7M319.2 185.2l-.7 .3-.8-.1M322.6 193l-.8 .1-.6 .4-.4 .6-.2 .8 .1 .7 .5 .6 .6 .4 .8 .1M322.9 193.1a1.85 1.85 0 0 1 1.5 1.8 1.85 1.85 0 0 1-1.5 1.8M322.9 193.7v2.3"/>
<path d="M325 184.6l-.7-.2-.8 .1-.6 .4-.4 .6-.2 .8 .2 .7 .4 .6 .7 .4M325 185.3l-.9 2.2M325.3 184.7a1.85 1.85 0 0 1 .6 2.3 1.85 1.85 0 0 1-2 1.1M364.8 184.7a1.85 1.85 0 0 0-.7 2.3 1.85 1.85 0 0 0 2.1 1.1M365 185.3l.9 2.2M365.1 184.6l.7-.2 .7 .1 .7 .4 .4 .6 .2 .8-.2 .7-.5 .6-.6 .4M367.2 193.7v2.3M367.2 193.1a1.85 1.85 0 0 0-1.5 1.8 1.85 1.85 0 0 0 1.5 1.8M367.5 193l.7 .1 .7 .4 .4 .6 .2 .8-.2 .7-.4 .6-.7 .4-.7 .1M370.9 185.2l.7 .3 .8-.1M371 182.2l-.6 .5-.3 .7M371.1 182.2l1.4-.1 1 1v1.4l-1 .9"/>
<path d="M372.6 195.8l.6 .6 .7 .2M373.9 193.1l-.7 .3-.6 .5M374 193.1l1.3 .5 .6 1.3-.6 1.3-1.3 .4M53.8 204.3l-1.1 1v1.4l1 1 1.4-.1M54 204.3a1.75 1.75 0 0 1 2 1 1.75 1.75 0 0 1-.7 2.1M59.5 214.1l-.6 1.3 .5 1.3 1.3 .5 1.2-.6M59.7 213.9a1.75 1.75 0 0 1 2.2 .3 1.75 1.75 0 0 1 .2 2.2M62.7 201.2a19.5 19.5 0 0 0 3.8 6.5M84.9 214a19.5 19.5 0 0 1-7.4 0M99.6 201.2a19.5 19.5 0 0 1-3.7 6.5M102.7 213.9a1.75 1.75 0 0 0-2.2 .3 1.75 1.75 0 0 0-.2 2.2M102.9 214.1l.6 1.3-.5 1.3-1.3 .5-1.3-.6"/>
<path d="M108.4 204.3a1.75 1.75 0 0 0-2 1 1.75 1.75 0 0 0 .6 2.1M108.6 204.3l1.1 1v1.4l-1 1-1.4-.1M174 211.9h9M190.1 214.1l.2 3.1-.2-.6M190.1 204.3l.3 2.2-.1 1.2-.2-.1M193.1 214.1l-.2 3.1 .2-.6M193.1 204.3l-.2 2.2 .1 1.3 .1-.2M245 217.3l.3 2M245 214.9l.2 2.7-.2-1.3M245 209.4l.2 3.3-.2-.7M245 201.8l.3 2.3-.2 1.3-.1-.2M248 209.4l-.2 3.3 .2-.7"/>
<path d="M248 214.9l-.3 2.7 .3-1.3M248 217.3l-.3 2M248 201.8l-.3 2.3 .1 1.3 .2-.2M317.6 204.3l-1 1-.1 1.4 1 1 1.4-.1M317.7 204.3l.8-.1 .7 .3M319.9 206.3l-.3 .7-.6 .5M323.3 214.1l-.6 1.3 .5 1.3 1.3 .5 1.3-.6M323.6 201.8l-.7 .3-.4 .6-.2 .8 .2 .7 .4 .7 .6 .4 .8 .1 .7-.2M323.9 201.7a1.85 1.85 0 0 1 2 1.1 1.85 1.85 0 0 1-.6 2.2M324.1 202.3l.9 2.1M324.9 213.7h-.8l-.7 .4M326.2 215v.8l-.4 .7"/>
<path d="M327.9 209.4l-.5 .6-.2 .8 .1 .7 .4 .7 .7 .4 .7 .1 .8-.2 .6-.5M328.1 209.3a1.85 1.85 0 0 1 2.3 .2 1.85 1.85 0 0 1 .2 2.3M328.6 209.7l1.6 1.6M333.6 220l-.7 .3-.5 .6M334.7 214.9l-.2 .7 .1 .8 .4 .6 .7 .5 .7 .1 .8-.2 .6-.4 .4-.7M334.9 214.6a1.85 1.85 0 0 1 2.2-.6 1.85 1.85 0 0 1 1.1 2M335.5 214.9l2.1 .9M343.2 217.3l.1 .8 .4 .6 .6 .5 .7 .1 .8-.1 .6-.5 .4-.6 .1-.8M343.9 217h2.3M346.8 217a1.85 1.85 0 0 0-1.8-1.5 1.85 1.85 0 0 0-1.8 1.5M354.6 214.9l-2.2 .9M355.2 214.6a1.85 1.85 0 0 0-2.3-.6 1.85 1.85 0 0 0-1.1 2"/>
<path d="M355.3 214.9l.2 .7-.1 .8-.4 .6-.6 .5-.8 .1-.7-.2-.6-.4-.4-.7M356.5 220l.7 .3 .5 .6M361.5 209.7l-1.6 1.6M362 209.3a1.85 1.85 0 0 0-2.4 .2 1.85 1.85 0 0 0-.2 2.3M362.2 209.4l.5 .6 .2 .8-.2 .7-.4 .7-.6 .4-.8 .1-.7-.2-.6-.5M363.8 215l.1 .8 .3 .7M365.2 213.7h.8l.7 .4M365.9 202.3l-.9 2.1M366.2 201.7a1.85 1.85 0 0 0-2.1 1.1 1.85 1.85 0 0 0 .7 2.2M366.5 201.8l.6 .3 .5 .6 .1 .8-.1 .7-.4 .7-.7 .4-.7 .1-.7-.2M366.8 214.1l.6 1.3-.6 1.3-1.3 .5-1.2-.6M370.1 206.3l.3 .7 .6 .5"/>
<path d="M372.4 204.3l-.8-.1-.7 .3M372.5 204.3l1 1v1.4l-1 1-1.4-.1M68.5 221l-.1 1.4 1 1 1.4-.1 .9-1M68.6 220.7a1.75 1.75 0 0 1 2.1-.6 1.75 1.75 0 0 1 1.1 1.9M79.4 223.8l.5 1.4 1.3 .5 1.3-.5 .4-1.4M82.9 223.6a1.75 1.75 0 0 0-1.7-1.5 1.75 1.75 0 0 0-1.7 1.5M93.8 220.7a1.75 1.75 0 0 0-2.2-.6 1.75 1.75 0 0 0-1 1.9M93.9 221l.1 1.4-1 1-1.4-.1-.9-1M190.1 223.8l.3 1.9M190.1 221l.3 2.5-.3-1.2M193.1 221l-.2 2.5 .2-1.2M193.1 223.8l-.2 1.9"/>
<path d="M332.3 221v1.4l.9 1 1.4-.1 1-1M335.4 220.7l.3 .7-.1 .8M343.3 223.8l.4 1.4 1.3 .5 1.3-.5 .5-1.4M344.1 222.4l-.6 .6-.2 .7M346 222.4l.5 .6 .3 .7M354.7 220.7l-.3 .7 .1 .8M357.7 221l.1 1.4-1 1-1.4-.1-.9-1"/>
<circle cx="345" cy="194.9" r="17.9"/>
</g>
<!-- layer: Border -->
<g fill="none" stroke="#000" stroke-width=".3">
<path d="M0 -.1v15M20 9.9h390.3v277.1h-390.3zM65 4.8v5.1M115.1 4.8v5.1M165.1 4.8v5.1M215.1 4.8v10.1M265.2 4.8v5.1M315.2 4.8v5.1M365.2 4.8v5.1M15 52.7h5M410.3 52.7h5M15 100.6h5"/>
<path d="M410.3 100.6h5M15 148.4h10M405.3 148.4h10M15 196.3h5M410.3 196.3h5M15 244.2h5M410.3 244.2h5M0 282v15h15M65 287v5M115.1 287v5M165.1 287v5M215.1 282v10"/>
<path d="M265.2 287v5M315.2 287v5M365.2 287v5M405.3 297h14.9"/>
</g>
<!-- layer: Hatching -->
<g fill="none" stroke="#000" stroke-width=".3">
<path d="M174.2 55.4l-.7 .7M177 48.1l-2.3 2.3M178.7 55.4l-5.2 5.2M181.5 48.1l-2.3 2.3M183.2 55.4l-6.5 6.5M185.1 58l-3.9 3.9M191.5 47.1l-1.4 1.4M192.5 41.6l-2 2.1M193.1 50l-3 3M193.3 54.3l-7.6 7.6M194.5 57.6l-4.3 4.3M237.5 59.6l-6.4 6.3"/>
<path d="M243.1 58.4l-7.5 7.5M247.5 49.5l-1.5 1.6M247.7 53.8l-2.7 2.8M248.2 57.8l-4.1 4.1M252.1 58.4l-2.9 2.9M256.6 58.4l-3.5 3.5M196.5 60.1l-4 4M199.3 61.8l-4.1 4.1M203.2 62.4l-3.5 3.5M207.7 62.4l-3.5 3.5M212.2 62.4l-3.5 3.5M216.7 62.4l-3.5 3.5"/>
<path d="M221.2 62.4l-3.6 3.5M225.6 62.4l-3.5 3.5M230.1 62.4l-3.5 3.5M240.6 65.5l-.5 .4M175.1 99.4l-1.6 1.6M177.7 87.9l-4.2 4.2M179.6 99.4l-2.2 2.3M182.2 87.9l-6.5 6.5M186.6 87.9l-6.5 6.5M191.1 87.9l-3.5 3.6M193.1 99.4l-2.9 3M193.5 94.6l-3.4 3.3"/>
<path d="M195.1 83.9l-2.6 2.6M199.6 83.9l-9.6 9.7M204.1 83.9l-3.8 3.9M208.6 83.9l-3.5 3.5M213.1 83.9l-3.5 3.5M217.6 83.9l-3.5 3.5M222.1 83.9l-3.5 3.5M226.6 83.9l-3.5 3.5M231.1 83.9l-3.5 3.5M235.6 83.9l-3.8 3.8M240.1 83.9l-5.2 5.2M240.6 87.9l-2.6 2.6"/>
<path d="M245.1 87.9l-3.5 3.5M247.5 98.9l-2 2.1M248 94l-2.1 2.1M249 88.5l-4.2 4.2M254 87.9l-3.5 3.5M257.6 88.9l-2.6 2.5M183.5 100l-1.6 1.7M191.9 105.2l-1.4 1.3"/>
</g>
<!-- layer: Annotations -->
<path d="M171 194.9h5M255.1 194.9h5" fill="none" stroke="#000" stroke-width=".5"/>
<g fill="none" stroke="#000" stroke-width=".3">
<path d="M137.5 19.2h22.8v7h-22.8zM144.5 19.2v7M155.3 19.2v7M160.3 22.7h26.8v35.7M324.9 30.5h-57.2l-17.7 16.1M131.7 42.4h22.9v7h-22.9zM135.3 45.6l-1.1 2.9M136.2 43.3l-.2 2.5-1.3-.5zM138.7 42.4v7M149.6 42.4v7M154.6 45.9h2.5v12.5M217.4 48.5h7v7h-7z"/>
<path d="M220.9 55.5v3.4M306 44.2h-34.1l-12.3 12.2M155.1 61.9h16.4M164.4 72.1h7v7h-7zM171.4 75.6h17.6M192.5 67.9v11.8M240.6 67.9v9.6M244.1 75.5h41.5v7h-22.2v-14h22.2v7M264.3 74.6h5.2M266.7 76.4l-2 5.2M266.9 69.3v5.3M269 76.4l-2 5.2"/>
<path d="M270.4 68.5v14M280.6 68.5v14M126 90.3h26.7v7h-26.7zM129.6 93.4l-1.1 3M130.5 91.2l-.3 2.5-1.2-.5zM133 90.3v7M147.7 90.3v7M156.8 88.5h24.4M158.8 92v1.8h-6.1M227 87.4v17.2h-2.5M201.2 101.1h23.3v7h-23.3zM204.8 104.2l-1.1 3"/>
<path d="M205.7 102l-.3 2.5-1.2-.5zM208.2 101.1v7M219.5 101.1v7M114.7 156.3h-3.5l-14.8 15.2M114.7 152.8h22.2v7h-22.2zM115.5 156.3h5.3M118.2 153.7v5.3M121.7 152.8v7M132.5 152.8v7M398.5 153.4h-29.9l-9.6 10.3M207.3 167.4h7v7h-7zM210.8 174.4v4.5"/>
<path d="M405.3 165.7h-24l-12.7 7M173.5 199.9v5M257.6 199.9v5M405.6 183h-24l-12.3 2.6M238.7 214.6l-2.6 9h-4.5M216.4 220.1h15.2v7h-15.2zM218.3 222.8a2.63 2.63 0 0 1 2.7-.3 2.63 2.63 0 0 1 1.5 2.4h-5.2a2.62 2.62 0 0 1 1-2.1zM223.4 220.1v7"/>
<circle cx="141" cy="22.7" r="1.5"/>
<circle cx="141" cy="22.7" r="2.63"/>
<circle cx="118.1" cy="156.3" r="1.5"/>
</g>
<g fill="#000" stroke="#000" stroke-width=".3">
<path d="M156.5 58.4h1.2l-.6 3.5zM186.5 58.4h1.2l-.6 3.5zM220.9 58.9l2 3.5h-4zM249.7 46.1l.7 .9-2.9 1.9zM259.2 56l.8 .9-2.9 2zM189 75.6l3.5-2v4.1zM240.6 75.5l3.5-.6v1.2zM158.8 88.5l.6 3.5h-1.2zM227 83.9l.6 3.5h-1.2zM96 171.1l.8 .8-2.9 2.1zM210.8 178.9l2 3.5h-4zM358.5 163.3l.9 .8-2.8 2.2z"/>
<path d="M365.6 174.4l2.7-2.2 .6 1zM173.5 194.9l.9 5h-1.7zM257.6 194.9l.9 5h-1.7zM365.8 186.3l3.3-1.3 .3 1.1zM239.7 211.2l-.4 3.5-1.1-.3z"/>
</g>
<!-- layer: Dimensions -->
<g fill="none" stroke="#000" stroke-width=".3">
<path d="M258.6 58.4h42.9M173.5 63.9v65.7M183.2 77.4v38.6M184.5 77.4v45M192.5 67.9v61.9M212.5 65.9v18M240.6 67.9v61.9M248.6 78.5v40.2M249.9 78.5v32.5M257.6 63.9v65.9M299.5 61.9v26M258.6 91.4h42.9"/>
<path d="M161.2 114h18.5M183.2 114h1.3M188 114h3.5M233.6 116.7h3.5M240.6 116.7h8M241.6 109h3.5M248.6 109h1.3M252.1 116.7h3.5M253.4 109h16.9M177 127.6h12M177.5 120.4h3.5M184.5 120.4h8"/>
<path d="M196 120.4h3.5M196 127.8h41.1M244.1 127.8h10M173.5 144.4v31.5M176.5 156.3h3.5M177 146.4h22.3M183.5 154.3v62.4M183.5 156.3h6.6M190.1 154.3v57.8M193.6 156.3h3.5M202.8 144.4v36M232.4 144.1v35.8"/>
<path d="M235.9 146.1h18.2M239 158.1v18.7M241 153.7h3.5M245 158.1v14.7M248 151.7v21.1M248 153.7h9.6M257.6 144.1v33.3M261.1 153.7h3.5M26.7 179.5l36.5 2.4M30.2 165.9l32 7.9M65.6 174.7l4.6 1.1M150.9 178.4h34.2"/>
<path d="M177 165.3h3M225.3 178.4h13.8M232 160.1h3.5M239 160.1h6M248.5 160.1h3.5M258.6 178.4h26.2M298.4 166.5l20.1 12.2M59.2 196.9v72.8M103.2 196.9v72.8M152.9 181.9v26M215.2 185.9v18M227.3 181.9v26"/>
<path d="M282.8 181.9v26M292.2 194.1l15.3 .2M311 194.4l68 .9M316 196.9v57M321.5 180.5l47 28.7M322.5 196.9v46.8M367.5 196.9v46.8M374 196.9v57M382.6 195.4h3.5M150.9 211.4h34.2M173.5 213.9v55.9M180.6 217l-31.5 13.6"/>
<path d="M186.5 214.4l-2.7 1.2M199.4 211.9l15.6 23.4M225.3 211.4h13.8M257.6 212.4v57.4M258.6 211.4h26.2M371.5 211l3 1.8M183.1 234.1h3.5M190.1 223v13.1M190.1 234.1h3M191.6 234.4v24.5M193.1 223v13.1M196.6 234.1h8.8"/>
<path d="M229.6 234.7h12.6M245.7 224.4v12.3M245.7 234.7h1.5M246.5 227.9v31M247.2 224.4v12.3M250.7 234.7h3.5M177 256.9h11.1M195.1 256.9h47.9M250 256.9h4.1M319.5 251.9h51M326 241.7h38M62.7 267.7h37"/>
<path d="M177 267.8h77.1"/>
</g>
<g fill="#000" stroke="#000" stroke-width=".3">
<path d="M212.5 62.4l.5 3.5h-1.1zM299.5 58.4l.6 3.5h-1.2zM211.9 83.9h1.1l-.5 3.5zM298.9 87.9h1.2l-.6 3.5zM179.7 113.5l3.5 .5-3.5 .6zM181 119.8l3.5 .6-3.5 .5zM184.5 114l3.5-.5v1.1zM192.5 120.4l3.5-.6v1.1zM237.1 116.1l3.5 .6-3.5 .6zM245.1 108.4l3.5 .6-3.5 .6zM248.6 116.7l3.5-.6v1.2zM249.9 109l3.5-.6v1.2z"/>
<path d="M173.5 127.6l3.5-.6v1.1zM189 127l3.5 .6-3.5 .5zM192.5 127.8l3.5-.5v1.1zM237.1 127.3l3.5 .5-3.5 .6zM240.6 127.8l3.5-.5v1.1zM254.1 127.3l3.5 .5-3.5 .6zM173.5 146.4l3.5-.6v1.2zM180 155.7l3.5 .6-3.5 .6zM190.1 156.3l3.5-.6v1.2zM199.3 145.8l3.5 .6-3.5 .6zM235.5 159.5l3.5 .6-3.5 .6zM232.4 146.1l3.5-.6v1.1z"/>
<path d="M244.5 153.1l3.5 .6-3.5 .5zM245 160.1l3.5-.6v1.2zM254.1 145.5l3.5 .6-3.5 .5zM257.6 153.7l3.5-.6v1.1zM62.3 173.3l3.3 1.4-3.6-.3zM173.5 165.3l3.5-.6v1.2zM180 164.7l3.5 .6-3.5 .6zM318.8 178.2l2.7 2.3-3.3-1.3zM63.3 181.3l3.4 .8-3.5 .4zM152.9 178.4l.6 3.5h-1.2zM215.2 182.4l.6 3.5h-1.1zM227.3 178.4l.6 3.5h-1.2z"/>
<path d="M282.8 178.4l.6 3.5h-1.2zM307.5 193.8l3.5 .6-3.5 .5zM379 195.3l3.6-.5-.1 1.2zM152.3 207.9h1.2l-.6 3.5zM180.3 216.4l3.5-.8-3 1.9zM197.4 209l2.5 2.6-1 .6zM214.7 203.9h1.1l-.6 3.5zM226.7 207.9h1.2l-.6 3.5zM282.2 207.9h1.2l-.6 3.5zM368.5 209.2l3.3 1.3-.6 1zM186.6 233.5l3.5 .6-3.5 .6zM193.1 234.1l3.5-.6v1.2z"/>
<path d="M242.2 234.1l3.5 .6-3.5 .6zM247.2 234.7l3.5-.6v1.2zM173.5 256.9l3.5-.6v1.1zM188.1 256.3l3.5 .6-3.5 .5zM191.6 256.9l3.5-.6v1.1zM243 256.3l3.5 .6-3.5 .5zM246.5 256.9l3.5-.6v1.2zM254.1 256.3l3.5 .6-3.5 .6zM316 251.9l3.5-.5v1.1zM322.5 241.7l3.5-.5v1.1zM364 241.2l3.5 .5-3.5 .6zM370.5 251.4l3.5 .5-3.5 .6z"/>
<path d="M59.2 267.7l3.5-.6v1.2zM99.7 267.1l3.5 .6-3.5 .6zM173.5 267.8l3.5-.6v1.2zM254.1 267.2l3.5 .6-3.5 .6z"/>
</g>
<!-- layer: Center Lines -->
<g fill="none" stroke="#000" stroke-width=".3">
<path d="M191.6 157.3v10.8M191.6 169.9v1.7M191.6 173.4v10.7M246.5 163.9v12.2M246.5 177.9v1.8M68.7 194.9h9.8M80.3 194.9h1.8M81.2 182.4v9.8M81.2 194v1.8M81.2 197.6v9.8M83.9 194.9h9.8M97.2 194.9h3.3"/>
<path d="M102.3 194.9h1.8M103.2 188.9v3.3M103.2 194v1.8M103.2 197.6v3.3M105.9 194.9h3.3M191.6 185.9v1.8M191.6 189.5v10.7M246.5 181.5v10.7M246.5 194v1.8M246.5 197.6v10.7M315.1 194.9h1.8M316 194v1.8"/>
<path d="M321.6 194.9h1.8M322.5 194v1.8M366.7 194.9h1.7M367.5 194v1.8M373.2 194.9h1.7M374 194v1.8M191.6 202v1.8M191.6 205.6v10.7M191.6 218.1v1.8M246.5 210.1v1.8M246.5 213.6v12.3M191.6 221.7v10.7"/>
</g>
<!-- layer: BOM -->
<g fill="none" stroke="#000" stroke-width=".3">
<path d="M20 9.9h105.1v48h-105.1zM20 17.5h105.1M58.7 9.9v48M90.1 9.9v48M333.2 9.9h77.1v40.3h-77.1zM333.2 19.5h77.1M358.9 19.5v30.7M20 25.2h105.1M20 32.9h105.1M333.2 27.2h77.1M333.2 34.9h77.1M20 45.4h105.1"/>
<path d="M333.2 42.5h77.1"/>
</g>
<g font-size="7">
<text x="351.3" y="17.2">FRONT HUB</text>
<text x="308.7" y="70.4">A-A (1:1)</text>
<text x="163.9" y="197.4">A</text>
<text x="262.6" y="197.4">A</text>
</g>
<g font-size="4.9">
<text x="34" y="14.9">FITS</text>
<text x="61.7" y="14.9">Lower Limit</text>
<text x="94.9" y="14.9">Upper Limit</text>
<text x="137.3" y="17.3">Ø26 H6</text>
<text x="32.9" y="22.5">26 H6</text>
<text x="65" y="22.7">Ø26.000</text>
<text x="98.2" y="22.7">Ø26.015</text>
<text x="145.2" y="24.4">0.02</text>
<text x="156.2" y="24.5">A</text>
<text x="271" y="29.8">0.75mm x 5mm Chamfer</text>
<text x="335.5" y="24.6">Company</text>
<text x="360.1" y="24.6">Makara Cycles Pvt Ltd</text>
<text x="32.9" y="30.2">26 H8</text>
<text x="65" y="30.3">Ø26.000</text>
<text x="98.2" y="30.3">Ø26.022</text>
<text x="336.1" y="32.2">Designer</text>
<text x="365.5" y="32.3">Sudarson Nantha</text>
<text x="27.6" y="37.9">GENERAL</text>
<text x="65.6" y="37.9">0.05mm</text>
<text x="131.5" y="40.5">Ø26 H8</text>
<text x="337.5" y="39.9">Contact</text>
<text x="365.4" y="39.9">+91 97397 38468</text>
<text x="24.5" y="43.8">TOLERANCE</text>
<text x="139.4" y="47.7">0.05</text>
<text x="150.5" y="47.7">A</text>
<text x="274.9" y="43.5">1mm Chamfer</text>
<text x="361.4" y="47.6">sudarson@makara.in</text>
<text x="22.9" y="50.5">UNSPECIFIED</text>
<text x="69" y="50.4">2mm</text>
<text x="219.3" y="53.8">A</text>
<text x="29.6" y="56.3">FILLETS</text>
<text x="166.3" y="77.4">B</text>
<text x="210.9" y="77.6" transform="rotate(-90 210.9 77.6)">25</text>
<text x="271.1" y="73.7">0.01</text>
<text x="281.4" y="73.7">A</text>
<text x="297.9" y="77.6" transform="rotate(-90 297.9 77.6)">33</text>
<text x="271.1" y="80.7">0.01</text>
<text x="281.1" y="80.7">B</text>
<text x="125.8" y="88.4">Ø27.2</text>
<text x="133.7" y="95.5">Ø0.05</text>
<text x="148.5" y="95.5">A</text>
<text x="201" y="99.2">Ø18</text>
<text x="208.9" y="106.3">Ø0.1</text>
<text x="220.3" y="106.4">A</text>
<text x="257.9" y="107.4">1.3</text>
<text x="162.1" y="112.5">1.3</text>
<text x="187.2" y="118.8">8</text>
<text x="243.2" y="115.2">8</text>
<text x="180.2" y="126">19</text>
<text x="213.9" y="126.3">48</text>
<text x="246.2" y="126.3">17</text>
<text x="183.4" y="144.8">29.3</text>
<text x="240.3" y="144.5">25.2</text>
<text x="114.5" y="151">6 x M5 THRU</text>
<text x="183.5" y="154.7">6.6</text>
<text x="249.4" y="152.1">9.6</text>
<text x="371.9" y="152.7">0.5mm Fillet</text>
<text x="122.3" y="158.1">0.05</text>
<text x="133.1" y="158.1">B</text>
<text x="240.6" y="158.5">6</text>
<text x="31.6" y="164.7" transform="rotate(14 31.6 164.7)">R4.75</text>
<text x="175.7" y="163.8">10</text>
<text x="300.4" y="165.7" transform="rotate(31 300.4 165.7)">Ø55</text>
<text x="384.3" y="165">16 x Ø2.5</text>
<text x="209.2" y="172.7">A</text>
<text x="27.9" y="178" transform="rotate(4 27.9 178)">R8.58</text>
<text x="384.6" y="182.3">16 x Ø2.7</text>
<text x="151.3" y="197.6" transform="rotate(-90 151.3 197.6)">33</text>
<text x="213.7" y="197.6" transform="rotate(-90 213.7 197.6)">25</text>
<text x="225.7" y="197.6" transform="rotate(-90 225.7 197.6)">33</text>
<text x="281.2" y="197.6" transform="rotate(-90 281.2 197.6)">33</text>
<text x="293.5" y="192.5" transform="rotate(1 293.5 192.5)">Ø68</text>
<text x="203.8" y="215.7" transform="rotate(56 203.8 215.7)">R9.5 ±0.5</text>
<text x="224.1" y="225.3">0.5</text>
<text x="149.5" y="228.7" transform="rotate(-23 149.5 228.7)">R3</text>
<text x="201.4" y="232.5">3</text>
<text x="230.6" y="233.2">1.5</text>
<text x="334.5" y="240.1">PCD Ø45</text>
<text x="334.5" y="250.3">PCD Ø58</text>
<text x="178" y="255.3">18.1</text>
<text x="214.3" y="255.3">54.8</text>
<text x="247.4" y="255.4">11.1</text>
<text x="70.6" y="266">PCD Ø44</text>
<text x="212.9" y="266.2">84</text>
</g>
<g font-size="3.5">
<text x="39" y="8.6">1</text>
<text x="88.9" y="8.6">2</text>
<text x="138.9" y="8.6">3</text>
<text x="188.9" y="8.6">4</text>
<text x="239" y="8.6">5</text>
<text x="288.9" y="8.6">6</text>
<text x="339" y="8.6">7</text>
<text x="389.1" y="8.6">8</text>
<text x="16.4" y="30">A</text>
<text x="411.7" y="30">A</text>
<text x="16.2" y="77.9">B</text>
<text x="411.5" y="77.9">B</text>
<text x="264.5" y="104.1">+.1</text>
<text x="265.6" y="107.4">0</text>
<text x="168.7" y="109.1">+.1</text>
<text x="169.9" y="112.5">0</text>
<text x="16.3" y="125.8">C</text>
<text x="411.5" y="125.8">C</text>
<text x="16.2" y="173.6">D</text>
<text x="411.5" y="173.6">D</text>
<text x="16.3" y="221.5">E</text>
<text x="411.5" y="221.5">E</text>
<text x="16.3" y="269.4">F</text>
<text x="411.5" y="269.4">F</text>
<text x="39" y="290.8">1</text>
<text x="88.9" y="290.8">2</text>
<text x="138.9" y="290.8">3</text>
<text x="188.9" y="290.8">4</text>
<text x="239" y="290.8">5</text>
<text x="288.9" y="290.8">6</text>
<text x="339" y="290.8">7</text>
<text x="389.1" y="290.8">8</text>
</g>
</svg>
